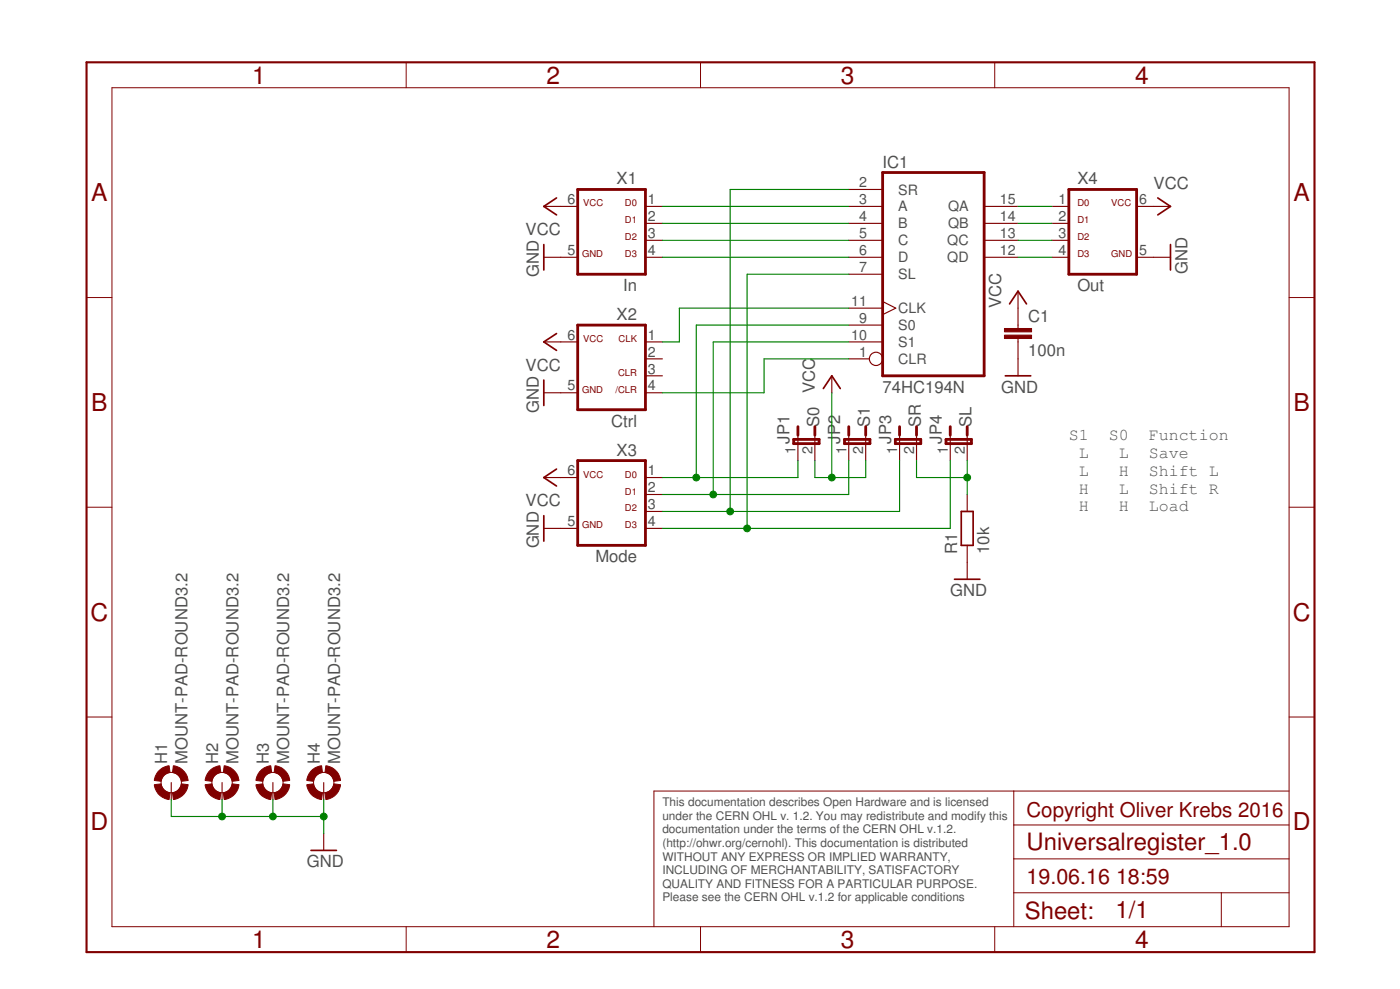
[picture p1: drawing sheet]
<svg xmlns="http://www.w3.org/2000/svg" width="210mm" height="148mm" viewBox="0 0 210 148" stroke-linecap="round" stroke-linejoin="round" font-family="sans-serif">
<g fill="none" stroke="#800000" stroke-width=".42">
<path d="M86.6 28.4h10.2v12.7h-10.2zM132.3 25.8h15.3v30.5h-15.3zM160.3 28.4h10.1v12.7h-10.1zM86.6 48.7h10.2v12.7h-10.2zM86.6 69h10.2v12.7h-10.2zM119 65.8h3.8v.7h-3.8zM119.6 63.9v1.3M122.2 63.9v1.3M126.6 65.8h3.8v.7h-3.8zM127.3 63.9v1.3M129.8 63.9v1.3M134.2 65.8h3.8v.7h-3.8z"/>
<path d="M134.9 63.9v1.3M137.4 63.9v1.3M141.8 65.8h3.8v.7h-3.8zM142.5 63.9v1.3M145 63.9v1.3"/>
</g>
<g fill="none" stroke="#800000" stroke-width=".17">
<path d="M81.5 30.9h5.1M81.5 38.5h5.1M96.8 30.9h2.5M96.8 33.5h2.5M96.8 36h2.5M96.8 38.5h2.5M127.3 30.9h5M127.3 33.5h5M127.3 36h5M127.3 38.5h5M127.3 28.4h5M147.6 30.9h5"/>
<path d="M147.6 33.5h5M147.6 36h5M147.6 38.5h5M157.7 30.9h2.6M157.7 33.5h2.6M157.7 36h2.6M157.7 38.5h2.6M170.4 30.9h5.1M170.4 38.5h5.1M81.5 51.2h5.1M81.5 58.8h5.1M96.8 53.8h2.5"/>
<path d="M96.8 51.2h2.5M96.8 56.3h2.5M96.8 58.8h2.5M124.7 56.3v2.5M127.3 53.8h3M127.3 41.1h5M127.3 48.7h5M127.3 51.2h5M127.3 46.2h5M132.3 45.2l2 1-2 .9M152.6 43.6v5.6M152.6 50.7v5.6"/>
<path d="M81.5 71.5h5.1M81.5 79.2h5.1M96.8 71.5h2.5M96.8 74.1h2.5M96.8 76.6h2.5M96.8 79.2h2.5M119.6 65.2v3.8M122.2 65.2v3.8M127.3 65.2v3.8M129.8 65.2v3.8M134.9 65.2v3.8M137.4 65.2v3.8"/>
<path d="M142.5 65.2v3.8M145 65.2v3.8M145 74.1v2.5M145 81.7v5.1M25.7 117.2v2.6M33.3 117.2v2.6M40.9 117.2v2.6M48.5 117.2v2.6M48.5 124.9v2.5"/>
<circle cx="131.3" cy="53.8" r=".99"/>
</g>
<g fill="none" stroke="#800000" stroke-width=".25">
<path d="M81.5 36.6v3.8M83.4 29.7l-1.9 1.2 1.9 1.3M173.6 29.7l1.9 1.2-1.9 1.3M175.5 36.6v3.8M81.5 56.9v3.8M83.4 50l-1.9 1.2 1.9 1.3M123.4 58.2l1.3-1.9 1.3 1.9M150.7 56.3h3.8M151.4 45.5l1.2-1.9 1.3 1.9M81.5 77.3v3.8M83.4 70.3l-1.9 1.2 1.9 1.3M144.1 76.6h1.8v5.1h-1.8z"/>
<path d="M143.1 86.8h3.8M46.6 127.4h3.8"/>
</g>
<g fill="none" stroke="#800000" stroke-width=".15">
<path d="M16.8 13.1h176.5v125.7h-176.5zM60.9 9.3v3.8M105 9.3v3.8M149.1 9.3v3.8M13 44.6h3.8M193.3 44.6h3.8M13 76h3.8M193.3 76h3.8M13 107.4h3.8M152 118.5v20.3M193.3 118.5h-95.3v20.3M193.3 107.4h3.8"/>
<path d="M60.9 138.8v3.8M105 138.8v3.8M149.1 138.8v3.8M152 133.8h41.3M152 128.7h41.3M152 123.6h41.3M183.1 133.8v5"/>
<circle cx="25.7" cy="117.2" r="1.52"/>
<circle cx="33.3" cy="117.2" r="1.52"/>
<circle cx="40.9" cy="117.2" r="1.52"/>
<circle cx="48.5" cy="117.2" r="1.52"/>
</g>
<path d="M13 9.3h184.1v133.3h-184.1z" fill="none" stroke="#800000" stroke-width=".32"/>
<g fill="#800000" stroke="#800000" stroke-width=".15">
<path d="M23.7 115.6a2.46 2.46 0 0 1 1.7-.9l.1 1a1.51 1.51 0 0 0-1.3 1.4l-1.1-.2 .2-.6z" fill-rule="evenodd"/>
<path d="M23.1 117.6l1.1-.2a1.51 1.51 0 0 0 1.3 1.4l-.1 1a2.52 2.52 0 0 1-2.3-2.2z" fill-rule="evenodd"/>
<path d="M27.2 117.4l1 .2a2.53 2.53 0 0 1-2.2 2.2l-.1-1a1.56 1.56 0 0 0 1.3-1.4z" fill-rule="evenodd"/>
<path d="M26 114.7a2.53 2.53 0 0 1 2.2 2.2l-1 .2a1.57 1.57 0 0 0-1.3-1.4z" fill-rule="evenodd"/>
<path d="M31.3 115.6a2.46 2.46 0 0 1 1.7-.9l.1 1a1.51 1.51 0 0 0-1.3 1.4l-1-.2 .1-.6z" fill-rule="evenodd"/>
<path d="M30.8 117.6l1-.2a1.51 1.51 0 0 0 1.3 1.4l-.1 1a2.48 2.48 0 0 1-2.2-2.2z" fill-rule="evenodd"/>
<path d="M34.8 117.4l1 .2a2.53 2.53 0 0 1-2.2 2.2l-.1-1a1.56 1.56 0 0 0 1.3-1.4z" fill-rule="evenodd"/>
<path d="M33.6 114.7a2.53 2.53 0 0 1 2.2 2.2l-1 .2a1.57 1.57 0 0 0-1.3-1.4z" fill-rule="evenodd"/>
<path d="M38.9 115.6a2.46 2.46 0 0 1 1.7-.9l.1 1a1.51 1.51 0 0 0-1.3 1.4l-1-.2 .1-.6z" fill-rule="evenodd"/>
<path d="M38.4 117.6l1-.2a1.51 1.51 0 0 0 1.3 1.4l-.1 1a2.48 2.48 0 0 1-2.2-2.2z" fill-rule="evenodd"/>
<path d="M42.4 117.4l1 .2a2.48 2.48 0 0 1-2.2 2.2l-.1-1a1.56 1.56 0 0 0 1.3-1.4z" fill-rule="evenodd"/>
<path d="M41.2 114.7a2.49 2.49 0 0 1 2.2 2.2l-1 .2a1.57 1.57 0 0 0-1.3-1.4z" fill-rule="evenodd"/>
<path d="M46.6 115.6a2.46 2.46 0 0 1 1.6-.9l.1 1a1.56 1.56 0 0 0-1.3 1.4l-1-.2 .1-.6z" fill-rule="evenodd"/>
<path d="M46 117.6l1-.2a1.56 1.56 0 0 0 1.3 1.4l-.1 1a2.48 2.48 0 0 1-2.2-2.2z" fill-rule="evenodd"/>
<path d="M50.1 117.4l1 .2a2.48 2.48 0 0 1-2.2 2.2l-.2-1a1.56 1.56 0 0 0 1.4-1.4z" fill-rule="evenodd"/>
<path d="M48.9 114.7a2.49 2.49 0 0 1 2.2 2.2l-1 .2a1.57 1.57 0 0 0-1.4-1.4z" fill-rule="evenodd"/>
</g>
<g fill="#800000" stroke="#800000" stroke-width=".15">
<path d="M150.6 50.2h4.1v.5h-4.1z"/>
<path d="M150.6 49.2h4.1v.5h-4.1z"/>
</g>
<g fill="none" stroke="#008000" stroke-width=".17">
<path d="M99.3 30.9h28M99.3 33.5h28M99.3 36h28M99.3 38.5h28M127.3 28.4h-17.8v48.2M152.6 30.9h5.1M152.6 33.5h5.1M152.6 36h5.1M152.6 38.5h5.1M124.7 58.8v12.7M127.3 46.2h-25.4v5h-2.6M127.3 51.2h-20.4v22.9"/>
<path d="M127.3 53.8h-12.7v5h-15.3M127.3 48.7h-22.9v22.8M127.3 41.1h-15.3v38.1M119.6 69v2.5h-20.3M122.2 69v2.5h7.6v-2.5M127.3 69v5.1h-28M134.9 69v7.6h-35.6M137.4 69v2.5h7.6M142.5 69v10.2h-43.2M145 69v5.1M25.7 119.8v2.5h22.8M33.3 119.8v2.5"/>
<path d="M40.9 119.8v2.5M48.5 119.8v5.1"/>
</g>
<g fill="#008000" stroke="#008000" stroke-width=".15">
<circle cx="48.5" cy="122.3" r=".51"/>
<circle cx="40.9" cy="122.3" r=".51"/>
<circle cx="33.3" cy="122.3" r=".51"/>
<circle cx="124.7" cy="71.5" r=".51"/>
<circle cx="106.9" cy="74.1" r=".51"/>
<circle cx="104.4" cy="71.5" r=".51"/>
<circle cx="109.5" cy="76.6" r=".51"/>
<circle cx="112" cy="79.2" r=".51"/>
<circle cx="145" cy="71.5" r=".51"/>
</g>
<g font-size="3.7" fill="#800000">
<text x="37.8" y="12.5">1</text>
<text x="82" y="12.5">2</text>
<text x="126.1" y="12.5">3</text>
<text x="170.2" y="12.5">4</text>
<text x="13.7" y="30.1">A</text>
<text x="193.9" y="30.1">A</text>
<text x="13.7" y="61.6">B</text>
<text x="193.9" y="61.6">B</text>
<text x="13.5" y="93">C</text>
<text x="193.8" y="93">C</text>
<text x="13.5" y="124.4">D</text>
<text x="193.8" y="124.4">D</text>
<text x="37.8" y="142">1</text>
<text x="82" y="142">2</text>
<text x="126.1" y="142">3</text>
<text x="170.2" y="142">4</text>
</g>
<g font-size="3.6" fill="#800000">
<text x="153.9" y="127.4">Universalregister_1.0</text>
<text x="153.7" y="137.7">Sheet:</text>
<text x="167.2" y="137.6">1/1</text>
</g>
<g font-size="3.2" fill="#800000">
<text x="153.9" y="132.5">19.06.16</text>
<text x="167.3" y="132.5">18:59</text>
</g>
<text font-size="3.1" fill="#800000" x="153.9" y="122.3">Copyright Oliver Krebs 2016</text>
<g font-size="2.5" fill="#505050">
<text x="92.5" y="27.6">X1</text>
<text x="132.3" y="25.2">IC1</text>
<text x="161.5" y="27.6">X4</text>
<text x="173" y="28.4">VCC</text>
<text x="78.8" y="35.2">VCC</text>
<text x="80.8" y="41.5" transform="rotate(-90 80.8 41.5)">GND</text>
<text x="178" y="41.1" transform="rotate(-90 178 41.1)">GND</text>
<text x="92.5" y="47.9">X2</text>
<text x="93.4" y="43.6">In</text>
<text x="150.1" y="46.2" transform="rotate(-90 150.1 46.2)">VCC</text>
<text x="161.5" y="43.6">Out</text>
<text x="154.2" y="53.4">100n</text>
<text x="154.2" y="48.3">C1</text>
<text x="78.8" y="55.6">VCC</text>
<text x="122.2" y="58.9" transform="rotate(-90 122.2 58.9)">VCC</text>
<text x="132.3" y="58.9">74HC194N</text>
<text x="150.1" y="58.9">GND</text>
<text x="80.8" y="61.9" transform="rotate(-90 80.8 61.9)">GND</text>
<text x="91.6" y="63.9">Ctrl</text>
<text x="122.8" y="63.9" transform="rotate(-90 122.8 63.9)">S0</text>
<text x="130.4" y="63.9" transform="rotate(-90 130.4 63.9)">S1</text>
<text x="138" y="63.9" transform="rotate(-90 138 63.9)">SR</text>
<text x="145.7" y="63.9" transform="rotate(-90 145.7 63.9)">SL</text>
<text x="160.3" y="66">S1</text>
<text x="166.3" y="66">S0</text>
<text x="172.2" y="66">Function</text>
<text x="92.5" y="68.2">X3</text>
<text x="118.4" y="66.5" transform="rotate(-90 118.4 66.5)">JP1</text>
<text x="126" y="66.5" transform="rotate(-90 126 66.5)">JP2</text>
<text x="133.6" y="66.5" transform="rotate(-90 133.6 66.5)">JP3</text>
<text x="141.2" y="66.5" transform="rotate(-90 141.2 66.5)">JP4</text>
<text x="161.8" y="68.6">L</text>
<text x="161.8" y="71.3">L</text>
<text x="167.8" y="68.6">L</text>
<text x="167.8" y="71.3">H</text>
<text x="172.2" y="68.6">Save</text>
<text x="172.2" y="71.3">Shift L</text>
<text x="78.8" y="75.9">VCC</text>
<text x="161.8" y="74">H</text>
<text x="161.8" y="76.6">H</text>
<text x="167.8" y="74">L</text>
<text x="167.8" y="76.6">H</text>
<text x="172.2" y="74">Shift R</text>
<text x="172.2" y="76.6">Load</text>
<text x="80.8" y="82.2" transform="rotate(-90 80.8 82.2)">GND</text>
<text x="143.5" y="83" transform="rotate(-90 143.5 83)">R1</text>
<text x="148.3" y="83" transform="rotate(-90 148.3 83)">10k</text>
<text x="89.3" y="84.2">Mode</text>
<text x="142.5" y="89.3">GND</text>
<text x="25.1" y="114.5" transform="rotate(-90 25.1 114.5)">H1</text>
<text x="28.1" y="114.5" transform="rotate(-90 28.1 114.5)">MOUNT-PAD-ROUND3.2</text>
<text x="32.7" y="114.5" transform="rotate(-90 32.7 114.5)">H2</text>
<text x="35.8" y="114.5" transform="rotate(-90 35.8 114.5)">MOUNT-PAD-ROUND3.2</text>
<text x="40.3" y="114.5" transform="rotate(-90 40.3 114.5)">H3</text>
<text x="43.4" y="114.5" transform="rotate(-90 43.4 114.5)">MOUNT-PAD-ROUND3.2</text>
<text x="47.9" y="114.5" transform="rotate(-90 47.9 114.5)">H4</text>
<text x="51" y="114.5" transform="rotate(-90 51 114.5)">MOUNT-PAD-ROUND3.2</text>
<text x="46" y="129.9">GND</text>
</g>
<g font-size="2.1" fill="#505050">
<text x="128.8" y="28">2</text>
<text x="134.7" y="29.1">SR</text>
<text x="85.1" y="30.6">6</text>
<text x="97.1" y="30.6">1</text>
<text x="97.1" y="33.1">2</text>
<text x="97.1" y="35.6">3</text>
<text x="128.8" y="30.6">3</text>
<text x="128.8" y="33.1">4</text>
<text x="128.8" y="35.6">5</text>
<text x="134.7" y="31.7">A</text>
<text x="134.7" y="34.2">B</text>
<text x="142.1" y="34.2">QB</text>
<text x="142.1" y="31.7">QA</text>
<text x="149.9" y="35.6">13</text>
<text x="149.9" y="33.1">14</text>
<text x="149.9" y="30.6">15</text>
<text x="158.7" y="30.6">1</text>
<text x="158.7" y="33.1">2</text>
<text x="158.7" y="35.6">3</text>
<text x="170.8" y="30.6">6</text>
<text x="85.1" y="38.2">5</text>
<text x="97.1" y="38.2">4</text>
<text x="128.8" y="38.2">6</text>
<text x="128.8" y="40.7">7</text>
<text x="134.7" y="36.8">C</text>
<text x="134.7" y="39.3">D</text>
<text x="134.7" y="41.8">SL</text>
<text x="142" y="39.3">QD</text>
<text x="142" y="36.8">QC</text>
<text x="149.9" y="38.2">12</text>
<text x="158.7" y="38.2">4</text>
<text x="170.8" y="38.2">5</text>
<text x="127.6" y="45.8">11</text>
<text x="134.7" y="46.9">CLK</text>
<text x="85.1" y="50.9">6</text>
<text x="97.1" y="50.9">1</text>
<text x="97.1" y="53.4">2</text>
<text x="127.6" y="50.9">10</text>
<text x="128.8" y="53.4">1</text>
<text x="128.8" y="48.3">9</text>
<text x="134.7" y="49.5">S0</text>
<text x="134.7" y="52">S1</text>
<text x="85.1" y="58.5">5</text>
<text x="97.1" y="56">3</text>
<text x="97.1" y="58.5">4</text>
<text x="134.7" y="54.5">CLR</text>
<text x="85.1" y="71.2">6</text>
<text x="97.1" y="71.2">1</text>
<text x="119.3" y="68" transform="rotate(-90 119.3 68)">1</text>
<text x="121.8" y="68" transform="rotate(-90 121.8 68)">2</text>
<text x="126.9" y="68" transform="rotate(-90 126.9 68)">1</text>
<text x="129.4" y="68" transform="rotate(-90 129.4 68)">2</text>
<text x="134.5" y="68" transform="rotate(-90 134.5 68)">1</text>
<text x="137" y="68" transform="rotate(-90 137 68)">2</text>
<text x="142.1" y="68" transform="rotate(-90 142.1 68)">1</text>
<text x="144.7" y="68" transform="rotate(-90 144.7 68)">2</text>
<text x="97.1" y="73.7">2</text>
<text x="97.1" y="76.3">3</text>
<text x="85.1" y="78.8">5</text>
<text x="97.1" y="78.8">4</text>
</g>
<g font-size="1.8" fill="#505050">
<text x="99.3" y="120.8">This documentation describes Open Hardware and is licensed</text>
<text x="99.3" y="122.8">under the CERN OHL v. 1.2. You may redistribute and modify this</text>
<text x="99.3" y="124.9">documentation under the terms of the CERN OHL v.1.2.</text>
<text x="99.3" y="126.9">(http://ohwr.org/cernohl). This documentation is distributed</text>
<text x="99.3" y="128.9">WITHOUT ANY EXPRESS OR IMPLIED WARRANTY,</text>
<text x="99.3" y="131">INCLUDING OF MERCHANTABILITY, SATISFACTORY</text>
<text x="99.3" y="133">QUALITY AND FITNESS FOR A PARTICULAR PURPOSE.</text>
<text x="99.3" y="135">Please see the CERN OHL v.1.2 for applicable conditions</text>
</g>
<g font-size="1.4" fill="#800000">
<text x="87.4" y="30.9">VCC</text>
<text x="93.7" y="30.9">D0</text>
<text x="93.7" y="36">D2</text>
<text x="93.7" y="33.5">D1</text>
<text x="161.5" y="30.9">D0</text>
<text x="161.5" y="36">D2</text>
<text x="161.5" y="33.5">D1</text>
<text x="166.6" y="30.9">VCC</text>
<text x="87.3" y="38.5">GND</text>
<text x="93.7" y="38.5">D3</text>
<text x="161.5" y="38.5">D3</text>
<text x="166.6" y="38.5">GND</text>
<text x="87.4" y="51.2">VCC</text>
<text x="92.8" y="51.2">CLK</text>
<text x="87.3" y="58.9">GND</text>
<text x="92.3" y="58.9">/CLR</text>
<text x="92.7" y="56.3">CLR</text>
<text x="87.4" y="71.5">VCC</text>
<text x="93.7" y="71.5">D0</text>
<text x="93.7" y="76.6">D2</text>
<text x="93.7" y="74.1">D1</text>
<text x="87.3" y="79.2">GND</text>
<text x="93.7" y="79.2">D3</text>
</g>
</svg>
